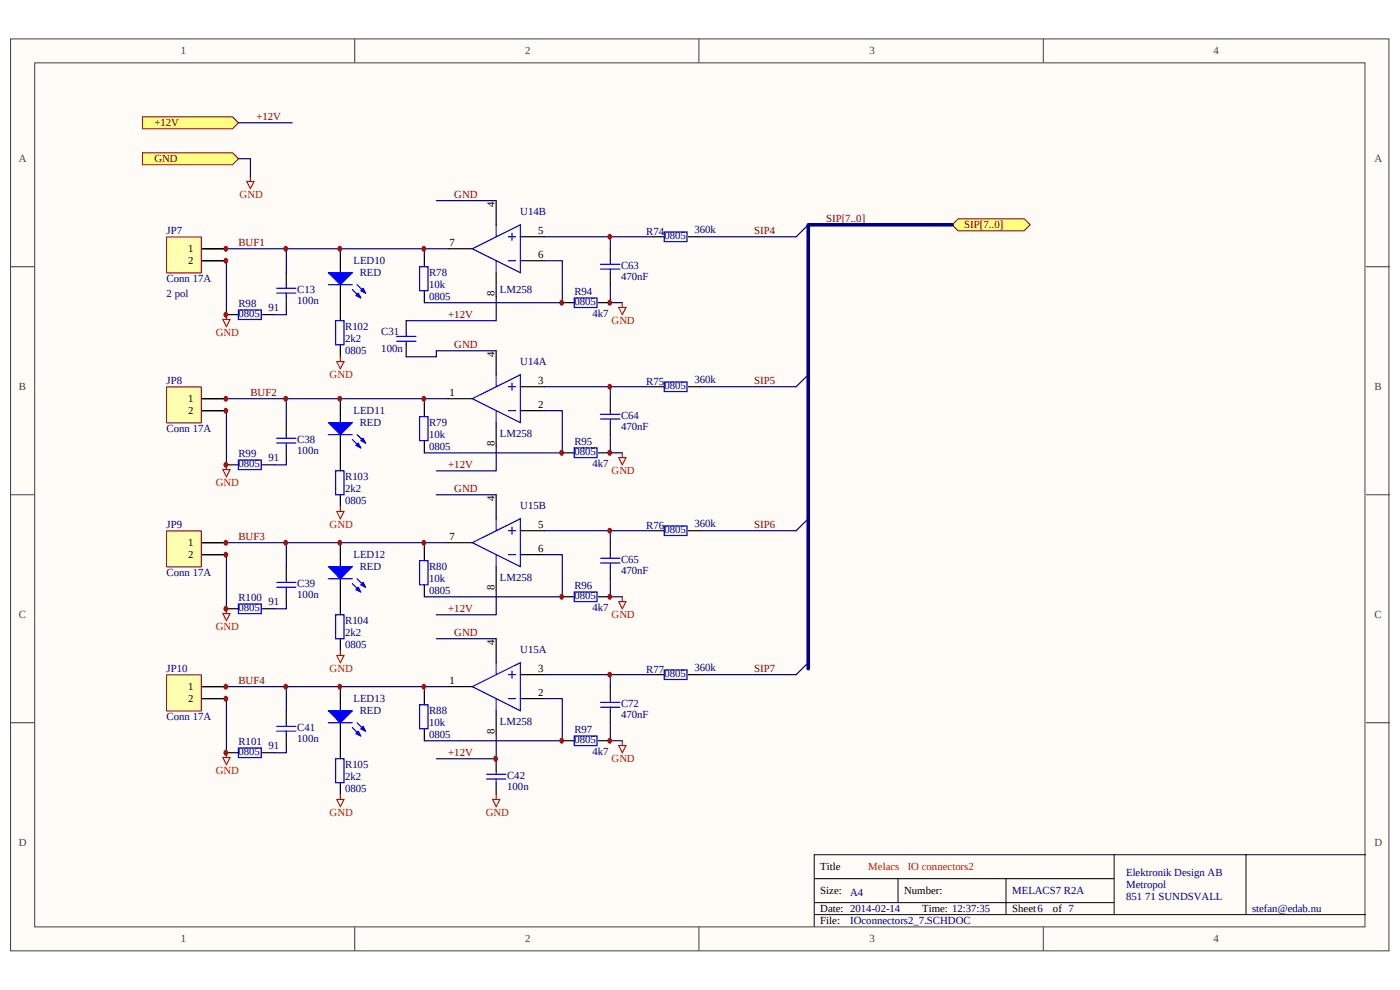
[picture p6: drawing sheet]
<svg xmlns="http://www.w3.org/2000/svg" width="297mm" height="210mm" viewBox="0 0 297 210" stroke-linecap="round" stroke-linejoin="round" font-family="sans-serif">
<path d="M2.3 8.3h292.4v193.3h-292.4z" fill-rule="evenodd" fill="#fffcf8"/>
<path d="M2.2 8.3h292.5v193.3h-292.5z" fill="none" stroke="#404040" stroke-width=".21"/>
<path d="M7.4 13.4h282.2v183.1h-282.2z" fill-rule="evenodd" fill="#fffcf8"/>
<g fill="none" stroke="#404040" stroke-width=".21">
<path d="M7.4 13.3h282.2v183.2h-282.2zM75.3 8.2v5.1M148.3 8.2v5.1M221.4 8.2v5.1M2.2 56.5h5.1M289.8 56.5h5.1M2.2 104.9h5.1M289.8 104.9h5.1M2.2 153.2h5.1M289.8 153.2h5.1M75.3 196.5v5.1M148.3 196.5v5.1"/>
<path d="M221.4 196.5v5.1"/>
</g>
<path d="M172.7 186.3h63.7M172.7 193.9h117.1M172.7 191.4h63.7M190.5 186.3v5.1M213.4 186.3v7.6M236.4 181.2v12.7M264.4 181.2h-91.7v15.3M289.8 181.2h-25.4v12.7" fill="none" stroke="#000" stroke-width=".21"/>
<path d="M30.2 32.4h19.1l1.3 1.3-1.3 1.2h-19.1z" fill-rule="evenodd" fill="#ffff80"/>
<path d="M30.2 32.4h19.1l1.3 1.3-1.3 1.2h-19.1z" fill="none" stroke="#800000" stroke-width=".21"/>
<path d="M203.3 46.4h14l1.3 1.3-1.3 1.2h-14l-1.3-1.2z" fill-rule="evenodd" fill="#ffff80"/>
<path d="M203.3 46.4h14l1.3 1.3-1.3 1.2h-14l-1.3-1.2z" fill="none" stroke="#800000" stroke-width=".21"/>
<path d="M202 47.7h-30.5v94.1" fill="none" stroke="#000080" stroke-width=".76"/>
<path d="M60.7 57.8v2.6M90 54v2.5M95.1 52.7h5.1M105.3 42.5v5.2M105.3 57.8v5.1M110.4 50.2h5.1M110.4 55.3h5.1M138.4 50.2h2.5M146 50.2h2.5M60.7 62.9v2.5M90 61.6v2.6" fill="none" stroke="#000" stroke-width=".25"/>
<g fill="none" stroke="#00f" stroke-width=".25">
<path d="M89 56.5h1.8v5.1h-1.8zM100.2 52.7l10.2 5.1M105.3 47.7v2.5M105.3 55.3v2.5M107.9 55.3h1.5M107.9 50.2h1.5M108.6 49.4v1.6M110.4 47.7v10.1M110.4 47.7l-10.2 5.1M140.9 49.2h4.9v2h-4.9zM58.7 62.1h4.1M58.7 61.1h4.1"/>
<path d="M60.7 60.4v.7M60.7 62.1v.8"/>
</g>
<path d="M30.2 24.8h19.1l1.3 1.2-1.3 1.3h-19.1z" fill-rule="evenodd" fill="#ffff80"/>
<path d="M30.2 24.8h19.1l1.3 1.2-1.3 1.3h-19.1z" fill="none" stroke="#800000" stroke-width=".21"/>
<path d="M171.5 47.7l-2.6 2.5M171.5 79.5l-2.6 2.5M171.5 110l-2.6 2.5M171.5 140.5l-2.6 2.6" fill="none" stroke="#000080" stroke-width=".25"/>
<path d="M53.1 37.5v1M53.1 40l.8-1.5h-1.5l.7 1.5" fill="none" stroke="#f00" stroke-width=".25"/>
<path d="M35.4 50.3h7.3v7.6h-7.3z" fill-rule="evenodd" fill="#ffffb0"/>
<path d="M35.3 50.2h7.4v7.7h-7.4z" fill="none" stroke="#800000" stroke-width=".21"/>
<path d="M42.9 52.7h5.1M42.9 55.3h5.1" fill="none" stroke="#000" stroke-width=".25"/>
<path d="M35.4 82.1h7.3v7.6h-7.3z" fill-rule="evenodd" fill="#ffffb0"/>
<path d="M35.3 82h7.4v7.7h-7.4z" fill="none" stroke="#800000" stroke-width=".21"/>
<path d="M42.9 84.5h5.1M42.9 87.1h5.1" fill="none" stroke="#000" stroke-width=".25"/>
<path d="M35.4 112.6h7.3v7.6h-7.3z" fill-rule="evenodd" fill="#ffffb0"/>
<path d="M35.3 112.6h7.4v7.6h-7.4z" fill="none" stroke="#800000" stroke-width=".21"/>
<path d="M42.9 115.1h5.1M42.9 117.6h5.1" fill="none" stroke="#000" stroke-width=".25"/>
<path d="M35.4 143.1h7.3v7.7h-7.3z" fill-rule="evenodd" fill="#ffffb0"/>
<path d="M35.3 143.1h7.4v7.7h-7.4z" fill="none" stroke="#800000" stroke-width=".21"/>
<path d="M129.5 52.7v2.6M129.5 57.8v2.6M48 66.7h2.6M55.7 66.7h2.5M119.3 64.2h2.5M126.9 64.2h2.6M42.9 145.6h5.1M42.9 148.1h5.1" fill="none" stroke="#000" stroke-width=".25"/>
<path d="M127.4 57.1h4.1M127.4 56h4.1M129.5 55.3v.7M129.5 57.1v.7M50.6 65.7h4.8v2h-4.8zM121.8 63.2h4.9v2h-4.9z" fill="none" stroke="#00f" stroke-width=".25"/>
<path d="M48 52.7h12.8v5.1M48 55.3v11.4M60.7 52.7h34.4M90 52.7v1.3M92.6 42.5h12.7M115.5 50.2h22.9M115.5 55.3h3.8v8.9h-29.3M129.5 50.2v2.5M148.5 50.2h20.4M60.8 65.4v1.3h-2.6M105.3 62.9v5.1h-19.1M129.5 60.4v3.8h2.5" fill="none" stroke="#000080" stroke-width=".25"/>
<path d="M47.3 67.7h1.5l-.7 1.6zM48 66.7v1M131.3 65.2h1.5l-.8 1.5zM132 64.2v1" fill="none" stroke="#f00" stroke-width=".25"/>
<path d="M47.7 52.3a.46 .46 0 0 1 .6 .4 .46 .46 0 0 1-.6 .5 .63 .63 0 0 1 0-.9z" fill-rule="evenodd" fill="#800000"/>
<path d="M47.7 52.3a.46 .46 0 0 1 .6 .4 .46 .46 0 0 1-.6 .5 .63 .63 0 0 1 0-.9z" fill="none" stroke="#800000" stroke-width=".21"/>
<path d="M47.7 54.8a.46 .46 0 0 1 .6 .5 .46 .46 0 0 1-.6 .4 .63 .63 0 0 1 0-.9z" fill-rule="evenodd" fill="#800000"/>
<path d="M47.7 54.8a.46 .46 0 0 1 .6 .5 .46 .46 0 0 1-.6 .4 .63 .63 0 0 1 0-.9z" fill="none" stroke="#800000" stroke-width=".21"/>
<path d="M47.7 66.3a.46 .46 0 0 1 .6 .4 .46 .46 0 0 1-.6 .5 .61 .61 0 0 1 0-.9z" fill-rule="evenodd" fill="#800000"/>
<path d="M47.7 66.3a.46 .46 0 0 1 .6 .4 .46 .46 0 0 1-.6 .5 .61 .61 0 0 1 0-.9z" fill="none" stroke="#800000" stroke-width=".21"/>
<g fill="none" stroke="#000" stroke-width=".25">
<path d="M105.3 74.4v5.1M48 98.5h2.6M55.7 98.5h2.5M60.7 89.6v2.6M60.7 94.7v2.6M90 85.8v2.5M90 93.4v2.6M95.1 84.5h5.1M105.3 89.6v5.1M110.4 82h5.1M110.4 87.1h5.1M119.3 96h2.5"/>
<path d="M126.9 96h2.6M129.5 84.5v2.6M129.5 89.6v2.6M138.4 82h2.5M146 82h2.5"/>
</g>
<g fill="none" stroke="#00f" stroke-width=".25">
<path d="M105.3 79.5v2.5M110.4 79.5v10.1M110.4 79.5l-10.2 5 10.2 5.1M50.6 97.5h4.8v2.1h-4.8zM58.7 93.9h4.1M58.7 92.9h4.1M60.7 92.2v.7M60.7 93.9v.8M89 88.3h1.8v5.1h-1.8zM105.3 87.1v2.5M107.9 87.1h1.5M107.9 82h1.5"/>
<path d="M108.6 81.2v1.6M121.8 95h4.9v2h-4.9zM127.4 88.8h4.1M127.4 87.8h4.1M129.5 87.1v.7M129.5 88.8v.8M140.9 81h4.9v2h-4.9z"/>
</g>
<path d="M92.6 74.4h12.7M48 87.1v11.4M60.8 97.3v1.3h-2.6M105.3 94.7v5.1h-12.7M115.5 82h22.9M115.5 87.1h3.8v8.9h-29.3M129.5 92.2v3.8h2.5M129.5 82v2.5M148.5 82h20.4" fill="none" stroke="#000080" stroke-width=".25"/>
<path d="M47.3 99.6h1.5l-.7 1.5zM48 98.5v1.1M131.3 97h1.5l-.8 1.6zM132 96v1" fill="none" stroke="#f00" stroke-width=".25"/>
<path d="M47.7 98.1a.46 .46 0 0 1 .6 .4 .46 .46 0 0 1-.6 .5 .62 .62 0 0 1 0-.9z" fill-rule="evenodd" fill="#800000"/>
<path d="M47.7 98.1a.46 .46 0 0 1 .6 .4 .46 .46 0 0 1-.6 .5 .62 .62 0 0 1 0-.9z" fill="none" stroke="#800000" stroke-width=".21"/>
<g fill="none" stroke="#000" stroke-width=".25">
<path d="M90 116.3v2.6M95.1 115.1h5.1M105.3 104.9v5.1M110.4 112.5h5.1M110.4 117.6h5.1M129.5 115.1v2.5M138.4 112.5h2.5M146 112.5h2.5M48 129.1h2.6M55.7 129.1h2.5M60.7 120.1v2.6M60.7 125.3v2.5"/>
<path d="M90 124v2.5M105.3 120.1v5.2M119.3 126.5h2.5M126.9 126.5h2.6M129.5 120.1v2.6"/>
</g>
<g fill="none" stroke="#00f" stroke-width=".25">
<path d="M89 118.9h1.8v5.1h-1.8zM105.3 110v2.5M105.3 117.6v2.5M107.9 117.6h1.5M107.9 112.5h1.5M108.6 111.8v1.5M110.4 110v10.1M110.4 110l-10.2 5.1 10.2 5.1M127.4 119.4h4.1M127.4 118.4h4.1M129.5 117.6v.8M129.5 119.4v.7"/>
<path d="M140.9 111.5h4.9v2h-4.9zM50.6 128h4.8v2.1h-4.8zM58.7 124.5h4.1M58.7 123.5h4.1M60.7 122.7v.8M60.7 124.5v.8M121.8 125.5h4.9v2.1h-4.9z"/>
</g>
<path d="M48 115.1h12.8v5.1M48 117.6v11.5M60.7 115.1h34.4M90 115.1v1.2M92.6 104.9h12.7M115.5 112.5h22.9M115.5 117.6h3.8v8.9h-29.3M129.5 112.5v2.6M148.5 112.5h20.4M60.8 127.8v1.3h-2.6M105.3 125.3v5.1h-12.7M129.5 122.7v3.8h2.5" fill="none" stroke="#000080" stroke-width=".25"/>
<path d="M47.3 130.1h1.5l-.7 1.5zM48 129.1v1M131.3 127.6h1.5l-.8 1.5zM132 126.5v1.1" fill="none" stroke="#f00" stroke-width=".25"/>
<path d="M47.7 128.6a.46 .46 0 0 1 .6 .5 .46 .46 0 0 1-.6 .4 .62 .62 0 0 1 0-.9z" fill-rule="evenodd" fill="#800000"/>
<path d="M47.7 128.6a.46 .46 0 0 1 .6 .5 .46 .46 0 0 1-.6 .4 .62 .62 0 0 1 0-.9z" fill="none" stroke="#800000" stroke-width=".21"/>
<g fill="none" stroke="#000" stroke-width=".25">
<path d="M105.3 135.4v5.1M48 159.6h2.6M55.7 159.6h2.5M60.7 150.7v2.5M60.7 155.8v2.5M90 146.9v2.5M90 154.5v2.6M95.1 145.6h5.1M105.3 150.7v5.1M110.4 143h5.1M110.4 148.1h5.1M119.3 157.1h2.5"/>
<path d="M126.9 157.1h2.6M129.5 145.6v2.5M129.5 150.7v2.5M138.4 143h2.5M146 143h2.5"/>
</g>
<g fill="none" stroke="#00f" stroke-width=".25">
<path d="M50.6 158.6h4.8v2h-4.8zM58.7 155h4.1M58.7 154h4.1M60.7 153.2v.8M60.7 155v.8M89 149.4h1.8v5.1h-1.8zM105.3 140.5v2.5M105.3 148.1v2.6M107.9 148.1h1.5M107.9 143h1.5M108.6 142.3v1.5M110.4 140.5v10.2"/>
<path d="M110.4 140.5l-10.2 5.1 10.2 5.1M121.8 156h4.9v2.1h-4.9zM127.4 149.9h4.1M127.4 148.9h4.1M129.5 148.1v.8M129.5 149.9v.8M140.9 142h4.9v2.1h-4.9z"/>
</g>
<path d="M92.6 135.4h12.7M48 145.6h12.8v5.1M48 148.1v11.5M60.7 145.6h34.4M60.8 158.3v1.3h-2.6M90 145.6v1.3M105.3 155.8v5.1h-12.7M115.5 143h22.9M115.5 148.1h3.8v9h-29.3M129.5 153.2v3.9h2.5M129.5 143v2.6M148.5 143h20.4" fill="none" stroke="#000080" stroke-width=".25"/>
<path d="M48 159.6v1M131.3 158.1h1.5l-.8 1.5zM132 157.1v1M47.3 160.6h1.5l-.7 1.5z" fill="none" stroke="#f00" stroke-width=".25"/>
<path d="M47.7 159.1a.46 .46 0 0 1 .6 .5 .46 .46 0 0 1-.6 .4 .63 .63 0 0 1 0-.9z" fill-rule="evenodd" fill="#800000"/>
<path d="M47.7 159.1a.46 .46 0 0 1 .6 .5 .46 .46 0 0 1-.6 .4 .63 .63 0 0 1 0-.9z" fill="none" stroke="#800000" stroke-width=".21"/>
<path d="M47.7 86.6h.2a.49 .49 0 0 1 .4 .5 .49 .49 0 0 1-.6 .4 .61 .61 0 0 1 0-.9z" fill-rule="evenodd" fill="#800000"/>
<path d="M47.7 86.6h.2a.49 .49 0 0 1 .4 .5 .49 .49 0 0 1-.6 .4 .61 .61 0 0 1 0-.9z" fill="none" stroke="#800000" stroke-width=".21"/>
<path d="M47.7 114.6a.46 .46 0 0 1 .6 .5 .46 .46 0 0 1-.6 .4 .61 .61 0 0 1 0-.9z" fill-rule="evenodd" fill="#800000"/>
<path d="M47.7 114.6a.46 .46 0 0 1 .6 .5 .46 .46 0 0 1-.6 .4 .61 .61 0 0 1 0-.9z" fill="none" stroke="#800000" stroke-width=".21"/>
<path d="M47.7 117.2a.46 .46 0 0 1 .6 .4 .46 .46 0 0 1-.6 .5 .62 .62 0 0 1 0-.9z" fill-rule="evenodd" fill="#800000"/>
<path d="M47.7 117.2a.46 .46 0 0 1 .6 .4 .46 .46 0 0 1-.6 .5 .62 .62 0 0 1 0-.9z" fill="none" stroke="#800000" stroke-width=".21"/>
<path d="M47.7 145.1a.46 .46 0 0 1 .6 .5 .46 .46 0 0 1-.6 .4 .61 .61 0 0 1 0-.9z" fill-rule="evenodd" fill="#800000"/>
<path d="M47.7 145.1a.46 .46 0 0 1 .6 .5 .46 .46 0 0 1-.6 .4 .61 .61 0 0 1 0-.9z" fill="none" stroke="#800000" stroke-width=".21"/>
<path d="M47.7 147.7a.47 .47 0 0 1 .6 .4 .47 .47 0 0 1-.6 .5 .65 .65 0 0 1 0-.9z" fill-rule="evenodd" fill="#800000"/>
<path d="M47.7 147.7a.47 .47 0 0 1 .6 .4 .47 .47 0 0 1-.6 .5 .65 .65 0 0 1 0-.9z" fill="none" stroke="#800000" stroke-width=".21"/>
<path d="M50.6 33.7h2.5v3.8M50.6 26h11.4M92.6 74.4v1.3h-6.4" fill="none" stroke="#000080" stroke-width=".25"/>
<path d="M86.2 68v2.6M86.2 73.1v2.5M105.3 160.9v2.5M105.3 165.9v2.6" fill="none" stroke="#000" stroke-width=".25"/>
<path d="M84.1 72.3h4.2M84.1 71.3h4.2M86.2 70.6v.7M86.2 72.3v.8M103.2 165.2h4.1M103.2 164.2h4.1M105.3 163.4v.8M105.3 165.2v.7" fill="none" stroke="#00f" stroke-width=".25"/>
<path d="M104.5 169.5h1.5l-.7 1.5zM105.3 168.5v1" fill="none" stroke="#f00" stroke-width=".25"/>
<path d="M129.2 49.8a.46 .46 0 0 1 .5 .4 .46 .46 0 0 1-.5 .4 .62 .62 0 0 1 0-.8z" fill-rule="evenodd" fill="#800000"/>
<path d="M129.2 49.8a.46 .46 0 0 1 .5 .4 .46 .46 0 0 1-.5 .4 .62 .62 0 0 1 0-.8z" fill="none" stroke="#800000" stroke-width=".21"/>
<path d="M129.2 81.6a.46 .46 0 0 1 .5 .4 .46 .46 0 0 1-.5 .4 .62 .62 0 0 1 0-.8z" fill-rule="evenodd" fill="#800000"/>
<path d="M129.2 81.6a.46 .46 0 0 1 .5 .4 .46 .46 0 0 1-.5 .4 .62 .62 0 0 1 0-.8z" fill="none" stroke="#800000" stroke-width=".21"/>
<path d="M129.2 112.1a.46 .46 0 0 1 .5 .4 .46 .46 0 0 1-.5 .5 .63 .63 0 0 1 0-.9z" fill-rule="evenodd" fill="#800000"/>
<path d="M129.2 112.1a.46 .46 0 0 1 .5 .4 .46 .46 0 0 1-.5 .5 .63 .63 0 0 1 0-.9z" fill="none" stroke="#800000" stroke-width=".21"/>
<path d="M129.2 142.6a.46 .46 0 0 1 .5 .5 .46 .46 0 0 1-.5 .4 .62 .62 0 0 1 0-.9z" fill-rule="evenodd" fill="#800000"/>
<path d="M129.2 142.6a.46 .46 0 0 1 .5 .5 .46 .46 0 0 1-.5 .4 .62 .62 0 0 1 0-.9z" fill="none" stroke="#800000" stroke-width=".21"/>
<path d="M119 63.7a.46 .46 0 0 1 .6 .5 .46 .46 0 0 1-.6 .4 .6 .6 0 0 1 0-.9z" fill-rule="evenodd" fill="#800000"/>
<path d="M119 63.7a.46 .46 0 0 1 .6 .5 .46 .46 0 0 1-.6 .4 .6 .6 0 0 1 0-.9z" fill="none" stroke="#800000" stroke-width=".21"/>
<path d="M129.2 63.7a.46 .46 0 0 1 .5 .5 .46 .46 0 0 1-.5 .4 .62 .62 0 0 1 0-.9z" fill-rule="evenodd" fill="#800000"/>
<path d="M129.2 63.7a.46 .46 0 0 1 .5 .5 .46 .46 0 0 1-.5 .4 .62 .62 0 0 1 0-.9z" fill="none" stroke="#800000" stroke-width=".21"/>
<path d="M119 95.5a.47 .47 0 0 1 .6 .5 .47 .47 0 0 1-.6 .5 .63 .63 0 0 1 0-1z" fill-rule="evenodd" fill="#800000"/>
<path d="M119 95.5a.47 .47 0 0 1 .6 .5 .47 .47 0 0 1-.6 .5 .63 .63 0 0 1 0-1z" fill="none" stroke="#800000" stroke-width=".21"/>
<path d="M129.2 95.5a.47 .47 0 0 1 .6 .5 .47 .47 0 0 1-.6 .5 .65 .65 0 0 1 0-1z" fill-rule="evenodd" fill="#800000"/>
<path d="M129.2 95.5a.47 .47 0 0 1 .6 .5 .47 .47 0 0 1-.6 .5 .65 .65 0 0 1 0-1z" fill="none" stroke="#800000" stroke-width=".21"/>
<path d="M119 126.1a.46 .46 0 0 1 .6 .4 .46 .46 0 0 1-.6 .5 .6 .6 0 0 1 0-.9z" fill-rule="evenodd" fill="#800000"/>
<path d="M119 126.1a.46 .46 0 0 1 .6 .4 .46 .46 0 0 1-.6 .5 .6 .6 0 0 1 0-.9z" fill="none" stroke="#800000" stroke-width=".21"/>
<path d="M129.2 126.1a.46 .46 0 0 1 .5 .4 .46 .46 0 0 1-.5 .5 .62 .62 0 0 1 0-.9z" fill-rule="evenodd" fill="#800000"/>
<path d="M129.2 126.1a.46 .46 0 0 1 .5 .4 .46 .46 0 0 1-.5 .5 .62 .62 0 0 1 0-.9z" fill="none" stroke="#800000" stroke-width=".21"/>
<path d="M119 156.6a.46 .46 0 0 1 .6 .5 .46 .46 0 0 1-.6 .4 .6 .6 0 0 1 0-.9z" fill-rule="evenodd" fill="#800000"/>
<path d="M119 156.6a.46 .46 0 0 1 .6 .5 .46 .46 0 0 1-.6 .4 .6 .6 0 0 1 0-.9z" fill="none" stroke="#800000" stroke-width=".21"/>
<path d="M129.2 156.6a.46 .46 0 0 1 .5 .5 .46 .46 0 0 1-.5 .4 .62 .62 0 0 1 0-.9z" fill-rule="evenodd" fill="#800000"/>
<path d="M129.2 156.6a.46 .46 0 0 1 .5 .5 .46 .46 0 0 1-.5 .4 .62 .62 0 0 1 0-.9z" fill="none" stroke="#800000" stroke-width=".21"/>
<path d="M105 160.4a.46 .46 0 0 1 .5 .5 .46 .46 0 0 1-.5 .4 .63 .63 0 0 1 0-.9z" fill-rule="evenodd" fill="#800000"/>
<path d="M105 160.4a.46 .46 0 0 1 .5 .5 .46 .46 0 0 1-.5 .4 .63 .63 0 0 1 0-.9z" fill="none" stroke="#800000" stroke-width=".21"/>
<path d="M60.4 52.3a.46 .46 0 0 1 .6 .4 .46 .46 0 0 1-.6 .5 .62 .62 0 0 1 0-.9z" fill-rule="evenodd" fill="#800000"/>
<path d="M60.4 52.3a.46 .46 0 0 1 .6 .4 .46 .46 0 0 1-.6 .5 .62 .62 0 0 1 0-.9z" fill="none" stroke="#800000" stroke-width=".21"/>
<path d="M89.7 52.3a.46 .46 0 0 1 .6 .4 .46 .46 0 0 1-.6 .5 .63 .63 0 0 1 0-.9z" fill-rule="evenodd" fill="#800000"/>
<path d="M89.7 52.3a.46 .46 0 0 1 .6 .4 .46 .46 0 0 1-.6 .5 .63 .63 0 0 1 0-.9z" fill="none" stroke="#800000" stroke-width=".21"/>
<path d="M60.4 114.6a.46 .46 0 0 1 .6 .5 .46 .46 0 0 1-.6 .4 .61 .61 0 0 1 0-.9z" fill-rule="evenodd" fill="#800000"/>
<path d="M60.4 114.6a.46 .46 0 0 1 .6 .5 .46 .46 0 0 1-.6 .4 .61 .61 0 0 1 0-.9z" fill="none" stroke="#800000" stroke-width=".21"/>
<path d="M89.7 114.6a.46 .46 0 0 1 .6 .5 .46 .46 0 0 1-.6 .4 .61 .61 0 0 1 0-.9z" fill-rule="evenodd" fill="#800000"/>
<path d="M89.7 114.6a.46 .46 0 0 1 .6 .5 .46 .46 0 0 1-.6 .4 .61 .61 0 0 1 0-.9z" fill="none" stroke="#800000" stroke-width=".21"/>
<path d="M60.4 145.1a.46 .46 0 0 1 .6 .5 .46 .46 0 0 1-.6 .4 .61 .61 0 0 1 0-.9z" fill-rule="evenodd" fill="#800000"/>
<path d="M60.4 145.1a.46 .46 0 0 1 .6 .5 .46 .46 0 0 1-.6 .4 .61 .61 0 0 1 0-.9z" fill="none" stroke="#800000" stroke-width=".21"/>
<path d="M89.7 145.1a.46 .46 0 0 1 .6 .5 .46 .46 0 0 1-.6 .4 .61 .61 0 0 1 0-.9z" fill-rule="evenodd" fill="#800000"/>
<path d="M89.7 145.1a.46 .46 0 0 1 .6 .5 .46 .46 0 0 1-.6 .4 .61 .61 0 0 1 0-.9z" fill="none" stroke="#800000" stroke-width=".21"/>
<path d="M72.2 52.7v5.1M72.2 60.4v7.6M72.2 73.1v2.5" fill="none" stroke="#000" stroke-width=".25"/>
<path d="M71.2 68h1.8v5.1h-1.8z" fill="none" stroke="#00f" stroke-width=".25"/>
<path d="M72.2 78.2l.8-1.5h-1.6l.8 1.5M72.2 75.6v1.1" fill="none" stroke="#f00" stroke-width=".25"/>
<path d="M69.7 57.8h5.1l-2.6 2.6z" fill="#00f"/>
<path d="M69.7 57.8h5.1l-2.6 2.6zM74.8 61.4l1.7 1.8M75.8 60.4l1.8 1.7" fill="none" stroke="#00f" stroke-width=".25"/>
<path d="M75.5 62.7l.5-.6 .5 1.1z" fill="#00f"/>
<path d="M75.5 62.7l.5-.6 .5 1.1z" fill="none" stroke="#00f" stroke-width=".25"/>
<path d="M76.5 61.6l.5-.5 .6 1z" fill="#00f"/>
<path d="M69.7 60.4h5.1M76.5 61.6l.5-.5 .6 1z" fill="none" stroke="#00f" stroke-width=".25"/>
<path d="M71.9 52.3a.46 .46 0 0 1 .6 .4 .46 .46 0 0 1-.6 .5 .6 .6 0 0 1 0-.9z" fill-rule="evenodd" fill="#800000"/>
<path d="M71.9 52.3a.46 .46 0 0 1 .6 .4 .46 .46 0 0 1-.6 .5 .6 .6 0 0 1 0-.9z" fill="none" stroke="#800000" stroke-width=".21"/>
<path d="M72.2 84.5v5.1M72.2 92.2v7.6M72.2 104.9v2.5" fill="none" stroke="#000" stroke-width=".25"/>
<path d="M71.2 99.8h1.8v5.1h-1.8z" fill="none" stroke="#00f" stroke-width=".25"/>
<path d="M72.2 110l.8-1.6h-1.6l.8 1.6M72.2 107.4v1" fill="none" stroke="#f00" stroke-width=".25"/>
<path d="M69.7 89.6h5.1l-2.6 2.6z" fill="#00f"/>
<path d="M69.7 89.6h5.1l-2.6 2.6zM74.8 93.2l1.7 1.8M75.8 92.2l1.8 1.7" fill="none" stroke="#00f" stroke-width=".25"/>
<path d="M76 93.9l.5 1.1-1-.6z" fill="#00f"/>
<path d="M76 93.9l.5 1.1-1-.6z" fill="none" stroke="#00f" stroke-width=".25"/>
<path d="M76.5 93.4l.5-.5 .6 1z" fill="#00f"/>
<path d="M69.7 92.2h5.1M76.5 93.4l.5-.5 .6 1zM71.2 130.3h1.8v5.1h-1.8z" fill="none" stroke="#00f" stroke-width=".25"/>
<path d="M72.2 115.1v5M72.2 122.7v7.6M72.2 135.4v2.6" fill="none" stroke="#000" stroke-width=".25"/>
<path d="M72.2 138v1M72.2 140.5l.8-1.5h-1.6l.8 1.5" fill="none" stroke="#f00" stroke-width=".25"/>
<path d="M69.7 120.1h5.1l-2.6 2.6z" fill="#00f"/>
<path d="M69.7 120.1h5.1l-2.6 2.6zM74.8 123.7l1.7 1.8M75.8 122.7l1.8 1.8" fill="none" stroke="#00f" stroke-width=".25"/>
<path d="M76 124.5l.5 1-1-.5z" fill="#00f"/>
<path d="M76 124.5l.5 1-1-.5z" fill="none" stroke="#00f" stroke-width=".25"/>
<path d="M77 123.5l.6 1-1.1-.5z" fill="#00f"/>
<path d="M69.7 122.7h5.1M77 123.5l.6 1-1.1-.5z" fill="none" stroke="#00f" stroke-width=".25"/>
<path d="M71.9 114.6a.46 .46 0 0 1 .6 .5 .46 .46 0 0 1-.6 .4 .59 .59 0 0 1 0-.9z" fill-rule="evenodd" fill="#800000"/>
<path d="M71.9 114.6a.46 .46 0 0 1 .6 .5 .46 .46 0 0 1-.6 .4 .59 .59 0 0 1 0-.9z" fill="none" stroke="#800000" stroke-width=".21"/>
<path d="M72.2 145.6v5.1M72.2 153.2v7.7M72.2 165.9v2.6" fill="none" stroke="#000" stroke-width=".25"/>
<path d="M71.2 160.9h1.8v5h-1.8z" fill="none" stroke="#00f" stroke-width=".25"/>
<path d="M72.2 171l.8-1.5h-1.6l.8 1.5M72.2 168.5v1" fill="none" stroke="#f00" stroke-width=".25"/>
<path d="M69.7 150.7h5.1l-2.6 2.5z" fill="#00f"/>
<path d="M69.7 150.7h5.1l-2.6 2.5zM74.8 154.3l1.7 1.7M75.8 153.2l1.8 1.8" fill="none" stroke="#00f" stroke-width=".25"/>
<path d="M76 155l.5 1-1-.5z" fill="#00f"/>
<path d="M76 155l.5 1-1-.5z" fill="none" stroke="#00f" stroke-width=".25"/>
<path d="M77 154l.6 1-1.1-.5z" fill="#00f"/>
<path d="M69.7 153.2h5.1M77 154l.6 1-1.1-.5z" fill="none" stroke="#00f" stroke-width=".25"/>
<path d="M71.9 145.1a.46 .46 0 0 1 .6 .5 .46 .46 0 0 1-.6 .4 .59 .59 0 0 1 0-.9z" fill-rule="evenodd" fill="#800000"/>
<path d="M71.9 145.1a.46 .46 0 0 1 .6 .5 .46 .46 0 0 1-.6 .4 .59 .59 0 0 1 0-.9z" fill="none" stroke="#800000" stroke-width=".21"/>
<path d="M48 84.5h47.1" fill="none" stroke="#000080" stroke-width=".25"/>
<path d="M47.7 84.1a.46 .46 0 0 1 .6 .4 .46 .46 0 0 1-.6 .5 .62 .62 0 0 1 0-.9z" fill-rule="evenodd" fill="#800000"/>
<path d="M47.7 84.1a.46 .46 0 0 1 .6 .4 .46 .46 0 0 1-.6 .5 .62 .62 0 0 1 0-.9z" fill="none" stroke="#800000" stroke-width=".21"/>
<path d="M71.9 84.1a.46 .46 0 0 1 .6 .4 .46 .46 0 0 1-.6 .5 .6 .6 0 0 1 0-.9z" fill-rule="evenodd" fill="#800000"/>
<path d="M71.9 84.1a.46 .46 0 0 1 .6 .4 .46 .46 0 0 1-.6 .5 .6 .6 0 0 1 0-.9z" fill="none" stroke="#800000" stroke-width=".21"/>
<path d="M90 84.5v1.3" fill="none" stroke="#000080" stroke-width=".25"/>
<path d="M89.7 84.1a.46 .46 0 0 1 .6 .4 .46 .46 0 0 1-.6 .5 .62 .62 0 0 1 0-.9z" fill-rule="evenodd" fill="#800000"/>
<path d="M89.7 84.1a.46 .46 0 0 1 .6 .4 .46 .46 0 0 1-.6 .5 .62 .62 0 0 1 0-.9z" fill="none" stroke="#800000" stroke-width=".21"/>
<path d="M60.7 84.5v5.1" fill="none" stroke="#000080" stroke-width=".25"/>
<path d="M60.4 84.1a.46 .46 0 0 1 .6 .4 .46 .46 0 0 1-.6 .5 .61 .61 0 0 1 0-.9z" fill-rule="evenodd" fill="#800000"/>
<path d="M60.4 84.1a.46 .46 0 0 1 .6 .4 .46 .46 0 0 1-.6 .5 .61 .61 0 0 1 0-.9z" fill="none" stroke="#800000" stroke-width=".21"/>
<g font-size="2.3" fill="#404040">
<text x="38.4" y="11.5">1</text>
<text x="111.4" y="11.5">2</text>
<text x="184.5" y="11.5">3</text>
<text x="257.5" y="11.5">4</text>
<text x="4" y="34.4">A</text>
<text x="291.6" y="34.4">A</text>
<text x="4" y="82.7">B</text>
<text x="291.6" y="82.7">B</text>
<text x="4" y="131.1">C</text>
<text x="291.6" y="131.1">C</text>
<text x="4" y="179.4">D</text>
<text x="291.6" y="179.4">D</text>
<text x="38.4" y="199.7">1</text>
<text x="111.4" y="199.7">2</text>
<text x="184.5" y="199.7">3</text>
<text x="257.5" y="199.7">4</text>
</g>
<g font-size="2.3" fill="#800000">
<text x="32.8" y="26.7">+12V</text>
<text x="54.4" y="25.5">+12V</text>
<text x="32.8" y="34.4">GND</text>
<text x="96.4" y="42">GND</text>
<text x="175.3" y="47.1">SIP[7..0]</text>
<text x="50.6" y="52.2">BUF1</text>
<text x="160" y="49.6">SIP4</text>
<text x="204.6" y="48.4">SIP[7..0]</text>
<text x="95.1" y="67.5">+12V</text>
<text x="96.4" y="73.8">GND</text>
<text x="53.1" y="84">BUF2</text>
<text x="160" y="81.4">SIP5</text>
<text x="95.1" y="99.2">+12V</text>
<text x="96.4" y="104.3">GND</text>
<text x="160" y="112">SIP6</text>
<text x="50.6" y="114.6">BUF3</text>
<text x="95.1" y="129.8">+12V</text>
<text x="96.4" y="134.9">GND</text>
<text x="160" y="142.5">SIP7</text>
<text x="50.6" y="145.1">BUF4</text>
<text x="95.1" y="160.3">+12V</text>
</g>
<g font-size="2.3" fill="#f00">
<text x="50.8" y="42">GND</text>
<text x="45.8" y="71.3">GND</text>
<text x="129.7" y="68.7">GND</text>
<text x="69.9" y="80.2">GND</text>
<text x="129.7" y="100.5">GND</text>
<text x="45.8" y="103">GND</text>
<text x="69.9" y="112">GND</text>
<text x="129.7" y="131.1">GND</text>
<text x="45.8" y="133.6">GND</text>
<text x="69.9" y="142.5">GND</text>
<text x="129.7" y="161.6">GND</text>
<text x="45.8" y="164.2">GND</text>
<text x="69.9" y="173">GND</text>
<text x="103" y="173">GND</text>
<text x="184.2" y="184.5">Melacs</text>
<text x="192.6" y="184.5">IO connectors2</text>
</g>
<g font-size="2.3">
<text x="104.9" y="43.8" transform="rotate(-90 104.9 43.8)">4</text>
<text x="39.9" y="53.5">1</text>
<text x="95.4" y="52.2">7</text>
<text x="114.2" y="49.6">5</text>
<text x="39.9" y="56">2</text>
<text x="114.2" y="54.7">6</text>
<text x="104.9" y="62.7" transform="rotate(-90 104.9 62.7)">8</text>
<text x="104.9" y="75.6" transform="rotate(-90 104.9 75.6)">4</text>
<text x="95.4" y="84">1</text>
<text x="114.2" y="81.4">3</text>
<text x="39.9" y="85.3">1</text>
<text x="39.9" y="87.8">2</text>
<text x="114.2" y="86.5">2</text>
<text x="104.9" y="94.5" transform="rotate(-90 104.9 94.5)">8</text>
<text x="104.9" y="106.2" transform="rotate(-90 104.9 106.2)">4</text>
<text x="114.2" y="112">5</text>
<text x="39.9" y="115.8">1</text>
<text x="39.9" y="118.4">2</text>
<text x="95.4" y="114.6">7</text>
<text x="114.2" y="117.1">6</text>
<text x="104.9" y="125" transform="rotate(-90 104.9 125)">8</text>
<text x="104.9" y="136.7" transform="rotate(-90 104.9 136.7)">4</text>
<text x="114.2" y="142.5">3</text>
<text x="39.9" y="146.3">1</text>
<text x="39.9" y="148.9">2</text>
<text x="95.4" y="145.1">1</text>
<text x="114.2" y="147.6">2</text>
<text x="104.9" y="155.5" transform="rotate(-90 104.9 155.5)">8</text>
<text x="174" y="184.5">Title</text>
<text x="174" y="189.6">Size:</text>
<text x="191.8" y="189.6">Number:</text>
<text x="174" y="193.4">Date: 2014-02-14</text>
<text x="174" y="195.9">File:</text>
<text x="195.6" y="193.4">Time: 12:37:35</text>
<text x="214.7" y="193.4">Sheet6</text>
<text x="223.4" y="193.4">of 7</text>
</g>
<g font-size="2.3" fill="#000080">
<text x="110.4" y="45.6">U14B</text>
<text x="35.4" y="49.6">JP7</text>
<text x="137.1" y="49.9">R74</text>
<text x="141" y="50.7">0805</text>
<text x="147.3" y="49.4">360k</text>
<text x="35.4" y="59.8">Conn 17A</text>
<text x="75" y="56">LED10</text>
<text x="76.3" y="58.6">RED</text>
<text x="91" y="58.6">R78</text>
<text x="131.8" y="59.3">470nF</text>
<text x="131.8" y="57">C63</text>
<text x="35.4" y="62.9">2 pol</text>
<text x="50.6" y="65.2">R98</text>
<text x="57" y="65.9">91</text>
<text x="63.1" y="64.4">100n</text>
<text x="63.1" y="62.1">C13</text>
<text x="91" y="61.1">10k</text>
<text x="91" y="63.6">0805</text>
<text x="106.1" y="62.1">LM258</text>
<text x="121.9" y="64.7">0805</text>
<text x="121.9" y="62.7">R94</text>
<text x="50.6" y="67.2">0805</text>
<text x="73.2" y="70">R102</text>
<text x="80.9" y="71">C31</text>
<text x="125.7" y="67.2">4k7</text>
<text x="73.2" y="72.5">2k2</text>
<text x="73.2" y="75.1">0805</text>
<text x="80.9" y="74.6">100n</text>
<text x="110.4" y="77.4">U14A</text>
<text x="35.4" y="81.4">JP8</text>
<text x="137.1" y="81.7">R75</text>
<text x="141" y="82.4">0805</text>
<text x="147.3" y="81.2">360k</text>
<text x="75" y="87.8">LED11</text>
<text x="131.8" y="88.8">C64</text>
<text x="35.4" y="91.6">Conn 17A</text>
<text x="63.1" y="93.9">C38</text>
<text x="76.3" y="90.3">RED</text>
<text x="91" y="92.9">10k</text>
<text x="91" y="95.4">0805</text>
<text x="91" y="90.3">R79</text>
<text x="106.1" y="92.6">LM258</text>
<text x="121.9" y="94.4">R95</text>
<text x="131.8" y="91.1">470nF</text>
<text x="50.6" y="99">0805</text>
<text x="50.6" y="97">R99</text>
<text x="57" y="97.7">91</text>
<text x="63.1" y="96.2">100n</text>
<text x="73.2" y="101.8">R103</text>
<text x="121.9" y="96.5">0805</text>
<text x="125.7" y="99">4k7</text>
<text x="73.2" y="104.3">2k2</text>
<text x="73.2" y="106.9">0805</text>
<text x="110.4" y="107.9">U15B</text>
<text x="35.4" y="112">JP9</text>
<text x="137.1" y="112.3">R76</text>
<text x="141" y="113">0805</text>
<text x="147.3" y="111.7">360k</text>
<text x="75" y="118.4">LED12</text>
<text x="131.8" y="119.3">C65</text>
<text x="35.4" y="122.2">Conn 17A</text>
<text x="63.1" y="124.4">C39</text>
<text x="76.3" y="120.9">RED</text>
<text x="91" y="123.4">10k</text>
<text x="91" y="126">0805</text>
<text x="91" y="120.9">R80</text>
<text x="106.1" y="123.2">LM258</text>
<text x="121.9" y="125">R96</text>
<text x="131.8" y="121.6">470nF</text>
<text x="50.6" y="129.5">0805</text>
<text x="50.6" y="127.5">R100</text>
<text x="57" y="128.2">91</text>
<text x="63.1" y="126.7">100n</text>
<text x="121.9" y="127">0805</text>
<text x="125.7" y="129.5">4k7</text>
<text x="73.2" y="134.9">2k2</text>
<text x="73.2" y="137.4">0805</text>
<text x="73.2" y="132.3">R104</text>
<text x="35.4" y="142.5">JP10</text>
<text x="110.4" y="138.5">U15A</text>
<text x="137.1" y="142.8">R77</text>
<text x="141" y="143.5">0805</text>
<text x="147.3" y="142.3">360k</text>
<text x="75" y="148.9">LED13</text>
<text x="131.8" y="149.9">C72</text>
<text x="35.4" y="152.7">Conn 17A</text>
<text x="63.1" y="155">C41</text>
<text x="76.3" y="151.4">RED</text>
<text x="91" y="154">10k</text>
<text x="91" y="151.4">R88</text>
<text x="106.1" y="153.7">LM258</text>
<text x="121.9" y="155.5">R97</text>
<text x="131.8" y="152.1">470nF</text>
<text x="50.6" y="160.1">0805</text>
<text x="50.6" y="158">R101</text>
<text x="57" y="158.8">91</text>
<text x="63.1" y="157.2">100n</text>
<text x="91" y="156.5">0805</text>
<text x="121.9" y="157.5">0805</text>
<text x="125.7" y="160.1">4k7</text>
<text x="73.2" y="165.4">2k2</text>
<text x="73.2" y="168">0805</text>
<text x="73.2" y="162.8">R105</text>
<text x="107.6" y="167.5">100n</text>
<text x="107.6" y="165.2">C42</text>
<text x="238.9" y="185.7">Elektronik Design AB</text>
<text x="180.4" y="189.9">A4</text>
<text x="214.7" y="189.6">MELACS7 R2A</text>
<text x="238.9" y="188.3">Metropol</text>
<text x="238.9" y="190.9">851 71 SUNDSVALL</text>
<text x="180.4" y="195.9">IOconnectors2_7.SCHDOC</text>
<text x="265.6" y="193.4">stefan@edab.nu</text>
</g>
</svg>
